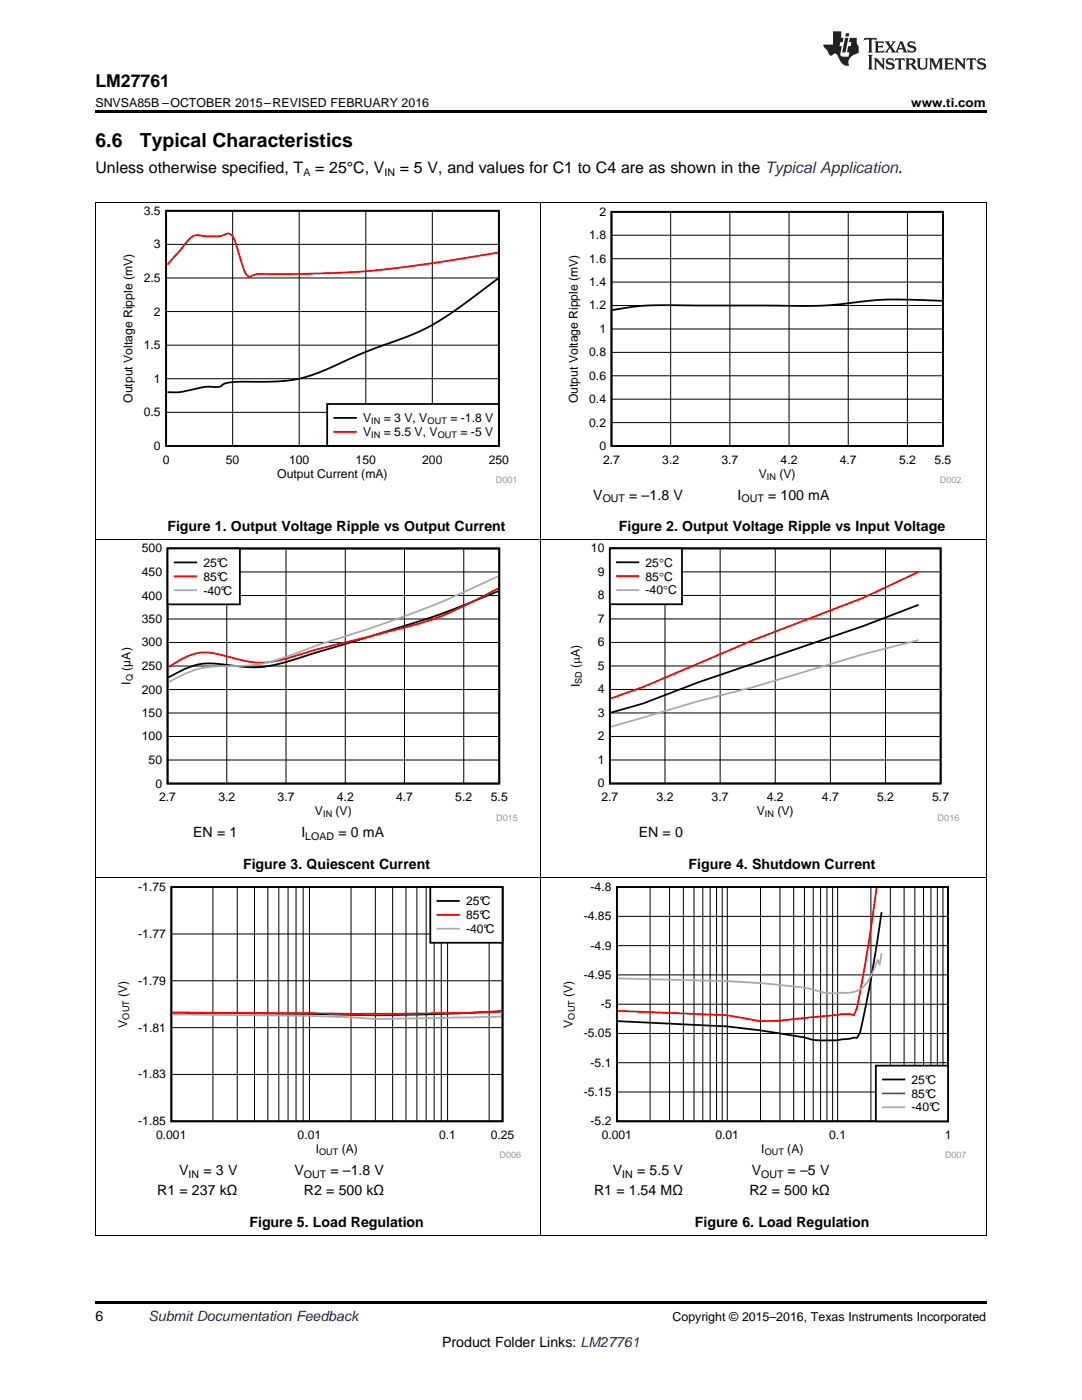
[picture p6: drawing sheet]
<svg xmlns="http://www.w3.org/2000/svg" width="216mm" height="279mm" viewBox="0 0 216 279" stroke-linecap="round" stroke-linejoin="round" font-family="sans-serif">
<path d="M19 259.7h177.8v.5h-177.8z" fill="#000"/>
<path d="M19.1 175.2v71.4M107.9 175.2v71.4M196.8 175.2v71.4M19 246.5h177.8" fill="none" stroke="#000" stroke-width=".2"/>
<path d="M23 176.1h80.9v55.1h-80.9z" fill-rule="evenodd" fill="#fff"/>
<path d="M34.2 177h66.1v46.8h-66.1zM100.1 201.8l-8.6 .4-10.5 .3a239.9 239.9 0 0 1-19.3-.2l-27.3-.2" fill="none" stroke="#000" stroke-width=".35"/>
<g fill="none" stroke="#000" stroke-width=".2">
<path d="M42.5 177v46.8M47.3 177v46.8M50.8 177v46.8M53.4 177v46.8M55.6 177v46.8M57.5 177v46.8M59.1 177v46.8M60.5 177v46.8M61.7 177v46.8M70 177v46.8M74.9 177v46.8M78.3 177v46.8"/>
<path d="M81 177v46.8M83.2 177v46.8M85 177v46.8M86.6 177v46.8M88.1 177v46.8M89.3 177v46.8M97.6 177v46.8M34.2 195.7h66.1M34.2 186.4h66.1M34.2 214.4h66.1M34.2 205.1h66.1"/>
</g>
<path d="M100.1 201.9l-10.8 .3-11 .1-43.9-.2" fill="none" stroke="#f00" stroke-width=".35"/>
<path d="M34.4 202.5l27.3 .2 8.3 .3 4.9 .4 25.2-.5" fill="none" stroke="#aaa" stroke-width=".35"/>
<path d="M85.9 177h14.4v11.1h-14.4z" fill-rule="evenodd" fill="#fff"/>
<path d="M85.9 177h14.4v11.1h-14.4zM87.3 179.8h4.3" fill="none" stroke="#000" stroke-width=".35"/>
<path d="M87.3 182.6h4.3" fill="none" stroke="#f00" stroke-width=".35"/>
<path d="M87.3 185.3h4.3" fill="none" stroke="#aaa" stroke-width=".35"/>
<path d="M111.9 176.1h80.9v55.1h-80.9z" fill-rule="evenodd" fill="#fff"/>
<path d="M123.1 177h66.1v46.8h-66.1zM175.9 182a304.1 304.1 0 0 1-4.3 24l-.6 1.1h-.6a23.5 23.5 0 0 1-8.1 .4l-1.8-.5-8.7-1.4-6.7-.8-21.8-1" fill="none" stroke="#000" stroke-width=".35"/>
<g fill="none" stroke="#000" stroke-width=".2">
<path d="M129.7 177v46.8M133.6 177v46.8M136.4 177v46.8M138.5 177v46.8M140.2 177v46.8M141.7 177v46.8M143 177v46.8M144.1 177v46.8M145.1 177v46.8M151.8 177v46.8M155.6 177v46.8M158.4 177v46.8"/>
<path d="M160.5 177v46.8M162.3 177v46.8M163.7 177v46.8M165 177v46.8M166.1 177v46.8M167.1 177v46.8M173.8 177v46.8M177.7 177v46.8M180.4 177v46.8M182.5 177v46.8M184.3 177v46.8M185.8 177v46.8"/>
<path d="M187 177v46.8M188.2 177v46.8M123.1 194.6h66.1M123.1 188.7h66.1M123.1 182.9h66.1M123.1 217.9h66.1M123.1 212.1h66.1M123.1 206.3h66.1M123.1 200.4h66.1"/>
</g>
<path d="M174.9 177.2a345.2 345.2 0 0 1-3.9 23.9l-.6 1.5-.7-.2h-1.6l-12.5 1.3-3.8 .1-6.7-1.2-21.8-.9" fill="none" stroke="#f00" stroke-width=".35"/>
<path d="M175.9 190.2l-.4 2.3-.4-.9-.4 1.1a9.3 9.3 0 0 1-3.1 4.8 5.7 5.7 0 0 1-3.5 .6 11 11 0 0 1-5.8-.6l-1.8-.4a192.4 192.4 0 0 0-15.4-1.3l-21.8-.5" fill="none" stroke="#aaa" stroke-width=".35"/>
<path d="M174.8 212.7h14.4v11.1h-14.4z" fill-rule="evenodd" fill="#fff"/>
<path d="M174.8 212.7h14.4v11.1h-14.4zM176.2 215.4h4.3" fill="none" stroke="#000" stroke-width=".35"/>
<path d="M176.2 218.2h4.3" fill="none" stroke="#f00" stroke-width=".35"/>
<path d="M176.2 221h4.3" fill="none" stroke="#aaa" stroke-width=".35"/>
<path d="M19.1 107.8v67.4M107.9 107.8v67.4M196.8 107.8v67.4M19 175.1h177.8" fill="none" stroke="#000" stroke-width=".2"/>
<path d="M23.7 108.6h79.6v55.2h-79.6z" fill-rule="evenodd" fill="#fff"/>
<path d="M33.4 109.5h66.2v46.9h-66.2zM99.4 118a192.4 192.4 0 0 1-25.8 9.1l-10.6 3.2a47.7 47.7 0 0 1-11.9 2.9l-2.5-.1-3.7-.5a14 14 0 0 0-10.6 2.2l-.7 .4" fill="none" stroke="#000" stroke-width=".35"/>
<g fill="none" stroke="#000" stroke-width=".2">
<path d="M33.4 118.8h66.2M33.4 114.1h66.2M45.3 109.5v46.9M57.1 109.5v46.9M68.9 109.5v46.9M80.7 109.5v46.9M92.5 109.5v46.9M33.4 137.6h66.2M33.4 132.9h66.2M33.4 128.2h66.2M33.4 123.5h66.2M33.4 151.7h66.2"/>
<path d="M33.4 147h66.2M33.4 142.3h66.2"/>
</g>
<path d="M99.4 117.4l-2.4 1.3a65.5 65.5 0 0 1-19.8 7.4l-1.2 .3a342.6 342.6 0 0 0-20.1 5.3 16.4 16.4 0 0 1-9.8-.5l-1.2-.3a10.2 10.2 0 0 0-7.1-.1l-4.2 2.3" fill="none" stroke="#f00" stroke-width=".35"/>
<path d="M99.4 115a228 228 0 0 1-35.2 13.5l-2.4 .8a45.6 45.6 0 0 1-11.9 3.5l-1.3 .1a43.6 43.6 0 0 0-9 .6 33.8 33.8 0 0 0-6 2.6" fill="none" stroke="#aaa" stroke-width=".35"/>
<path d="M33.4 109.5h14.5v11.1h-14.5z" fill-rule="evenodd" fill="#fff"/>
<path d="M33.4 109.5h14.5v11.1h-14.5zM34.9 112.2h4.2" fill="none" stroke="#000" stroke-width=".35"/>
<path d="M34.9 115h4.2" fill="none" stroke="#f00" stroke-width=".35"/>
<path d="M34.9 117.8h4.2" fill="none" stroke="#aaa" stroke-width=".35"/>
<path d="M113.3 108.5h78.1v55.3h-78.1z" fill-rule="evenodd" fill="#fff"/>
<path d="M121.7 109.4h66v47h-66zM183.3 120.7l-11 4.2-33 11.3-11 4.2-6.4 1.8" fill="none" stroke="#000" stroke-width=".35"/>
<g fill="none" stroke="#000" stroke-width=".2">
<path d="M121.7 118.8h66M121.7 114.1h66M132.7 109.4v47M143.7 109.4v47M154.7 109.4v47M165.7 109.4v47M176.7 109.4v47M121.7 137.6h66M121.7 132.9h66M121.7 128.2h66M121.7 123.5h66M121.7 151.7h66"/>
<path d="M121.7 147h66M121.7 142.3h66"/>
</g>
<path d="M183.3 114.1l-11 5.2-22 8.4-22 9.4-6.4 2.3" fill="none" stroke="#f00" stroke-width=".35"/>
<path d="M183.3 127.7l-11 2.9-22 6.5-11 2.8-17.4 5.2" fill="none" stroke="#aaa" stroke-width=".35"/>
<path d="M121.7 109.4h14.4v11.2h-14.4z" fill-rule="evenodd" fill="#fff"/>
<path d="M121.7 109.4h14.4v11.2h-14.4zM123.1 112.2h4.3" fill="none" stroke="#000" stroke-width=".35"/>
<path d="M123.1 115h4.3" fill="none" stroke="#f00" stroke-width=".35"/>
<path d="M123.1 117.8h4.3" fill="none" stroke="#aaa" stroke-width=".35"/>
<path d="M19.1 40.4v67.4M107.9 40.4v67.4M196.8 40.4v67.4M19 107.8h177.8" fill="none" stroke="#000" stroke-width=".2"/>
<path d="M24.1 41.1h78.8v55.3h-78.8z" fill-rule="evenodd" fill="#fff"/>
<path d="M33.1 42.1h66.4v46.9h-66.4zM99.4 55.6l-1.7 1.2a80.1 80.1 0 0 1-14.1 9.4l-4 1.6a115.9 115.9 0 0 0-14.6 6 26.7 26.7 0 0 1-12.6 2.4l-6 .1a2.99 2.99 0 0 0-2.4 .8l-.5 .1a23.5 23.5 0 0 0-7.4 1l-2.7 .1" fill="none" stroke="#000" stroke-width=".36"/>
<path d="M33.1 55.5h66.5M33.1 48.8h66.5M46.4 42.1v46.9M59.7 42.1v46.9M73 42.1v46.9M86.3 42.1v46.9M33.1 75.6h66.5M33.1 68.9h66.5M33.1 62.2h66.5M33.1 82.3h66.5" fill="none" stroke="#000" stroke-width=".2"/>
<path d="M99.4 50.4l-.7 .1a269.9 269.9 0 0 1-29.9 3.9l-13.7 .3a15.3 15.3 0 0 0-4.6 .2l-.4 .2a.54 .54 0 0 1-.8-.1 20.8 20.8 0 0 1-2.1-5.9 4.2 4.2 0 0 0-1.3-2.4l-.5-.1-1.6 .6-3.2-.1a2.71 2.71 0 0 0-3.5 1.4l-3.7 4.3" fill="none" stroke="#f00" stroke-width=".36"/>
<path d="M65.3 80.6h34.2v8.4h-34.2z" fill-rule="evenodd" fill="#fff"/>
<path d="M65.3 80.6h34.2v8.4h-34.2zM66.7 83.4h4.3" fill="none" stroke="#000" stroke-width=".36"/>
<path d="M66.7 86.2h4.3" fill="none" stroke="#f00" stroke-width=".36"/>
<path d="M113 41.3h78.8v55.1h-78.8z" fill-rule="evenodd" fill="#fff"/>
<path d="M122 42.3h66.2v46.7h-66.2zM188 60a88.2 88.2 0 0 0-21.1 .8l-5.9 .3-25-.2a55.5 55.5 0 0 0-13.8 1" fill="none" stroke="#000" stroke-width=".35"/>
<g fill="none" stroke="#000" stroke-width=".2">
<path d="M19 40.4h177.8M122 56.3h66.2M122 51.6h66.2M122 46.9h66.2M133.8 42.3v46.7M145.6 42.3v46.7M157.4 42.3v46.7M169.3 42.3v46.7M181.1 42.3v46.7M122 79.7h66.2M122 75h66.2M122 70.3h66.2"/>
<path d="M122 65.7h66.2M122 61h66.2M122 84.3h66.2"/>
</g>
<path d="M19 22h177.8v.5h-177.8z" fill="#000"/>
<g fill="#231f20">
<path d="M172.5 7.6l-.1 .5 .4-.2h.6v.1v2.1l-.2 .4h.9l-.2-.4v-2.1l.1-.1h.5l.5 .2-.2-.5zM174.5 8.3l.2 .3v1.5l-.2 .4h1.8l.2-.6a1.04 1.04 0 0 1-1.3 .2v-.7h.6l.3 .2v-.6l-.3 .2h-.6v-.6l.8-.1 .4 .3-.2-.5zM176.5 8.3l.9 1.1-.9 1.1h.8l-.2-.2 .4-.7 .5 .7-.2 .2h1.5l-.2-.2 .2-.4h.9l.1 .4-.2 .2h1l-.3-.3-.7-1.9h-.5l-.9 2-.8-1 .9-1h-.8l.1 .3-.4 .5-.3-.6 .1-.2zM179.7 8.6l.4 1h-.7zM181.3 8.4a.63 .63 0 0 0-.2 .7 .63 .63 0 0 0 .6 .4l.6 .2 .1 .2a.75 .75 0 0 1-.7 .4 .75 .75 0 0 1-.6-.5l.1 .7 .1-.1a1.11 1.11 0 0 0 1.5-.6 1.13 1.13 0 0 0-1.2-.8l-.1-.4a1.04 1.04 0 0 1 1.2 .2l-.2-.5-.2 .1-.4-.2zM173.2 10.9l.2 .4v2.2l-.2 .4h1l-.3-.4v-2.2l.3-.4zM174.3 11.6l.3 .4v1.5l-.3 .4h.8l-.2-.4v-1.3l1.5 1.7v-1.9l.2-.4h-.7l.2 .4v.9l-1.1-1.3zM177 11.8a.62 .62 0 0 0-.2 .7 .62 .62 0 0 0 .6 .4l.6 .1 .1 .3a.76 .76 0 0 1-.7 .3 .76 .76 0 0 1-.7-.4l.2 .7 .1-.1a1.11 1.11 0 0 0 1.5-.6 1.13 1.13 0 0 0-1.2-.8l-.1-.4a1.04 1.04 0 0 1 1.2 .2l-.2-.6-.2 .1-.5-.1zM178.7 11.6l-.2 .6a.61 .61 0 0 1 .8-.3v1.6l-.2 .4h.9l-.2-.4v-1.6a.63 .63 0 0 1 .7 .3l-.1-.6zM180.6 11.6l.3 .4v1.5l-.3 .4h1l-.2-.2-.1-.8 .6 .2a.76 .76 0 0 0 1.2 .7l-1-1a.58 .58 0 0 0 .6-.5 .58 .58 0 0 0-.5-.6zM181.4 11.9h.1a.45 .45 0 0 1 .5 .1 .45 .45 0 0 1 .1 .5l-.8 .2zM182.9 11.6l.2 .2a2.17 2.17 0 0 0 .3 1.9 .99 .99 0 0 0 1.6-.6v-1.1l.2-.4h-.7l.2 .2a1.92 1.92 0 0 1-.2 1.8 .6 .6 0 0 1-.9-.5v-1.1l.2-.4zM185.4 11.6l.2 .4v1.5l-.2 .4h.7l-.2-.4v-1.4l.8 1.8 .8-1.8v1.4l-.2 .4h.9l-.2-.4v-1.5l.2-.4h-.8l-.6 1.5-.6-1.5zM188.4 11.6l.2 .4v1.5l-.2 .4h1.8l.1-.6a1.04 1.04 0 0 1-1.2 .1v-.6h.5l.4 .2v-.6l-.4 .2h-.5v-.7h.8l.3 .3-.1-.6zM190.5 11.6l.2 .4v1.5l-.2 .4h.7l-.2-.4v-1.3l1.5 1.7v-1.9l.2-.4h-.7l.2 .4v.9l-1.1-1.3zM192.9 11.6l-.1 .6a.61 .61 0 0 1 .7-.3l.1 1.6-.3 .4h1l-.3-.4 .1-1.6a.63 .63 0 0 1 .7 .3l-.1-.6zM195.2 11.8a.62 .62 0 0 0-.2 .7 .62 .62 0 0 0 .6 .4l.6 .1 .1 .3a.76 .76 0 0 1-.7 .3 .76 .76 0 0 1-.6-.4l.1 .7 .1-.1a1.11 1.11 0 0 0 1.6-.6 1.13 1.13 0 0 0-1.3-.8l-.1-.4a1.04 1.04 0 0 1 1.2 .2l-.1-.6-.2 .1-.5-.1z"/>
<path d="M166.2 6.3v2.6h-1.9v.4l.8 .9a.91 .91 0 0 0 1 .8 .56 .56 0 0 1 .5-.3 .56 .56 0 0 1 .5 .3l.4 .8a1.53 1.53 0 0 0 1.9 1.2 1.54 1.54 0 0 1 1-2.1l.9-.3v-1.4a1.52 1.52 0 0 1-.4-1.6h-1.3l-.2 .8h.5l-.2 .8h-.5l-.1 1v.2l.4 .1-.2 .8a1.93 1.93 0 0 1-1.6-.3l.3-1.8h-.5l.2-.8h.4l.2-.8h-.4v-1.3zM168.6 7.6l-.6 2.9h.7l.6-2.9zM168.8 6.6l-.1 .7h.6l.2-.7z"/>
</g>
<g font-size="3.9">
<text x="19" y="29.3">6.6</text>
<text x="27.9" y="29.3">Typical Characteristics</text>
</g>
<text font-size="3.5" x="19" y="17.3">LM27761</text>
<g font-size="3.2">
<text x="19" y="34.4">Unless otherwise specified, T</text>
<text x="62.9" y="34.4">= 25°C, V</text>
<text x="79.8" y="34.4">= 5 V, and values for C1 to C4 are as shown in the Typical Application.</text>
</g>
<g font-size="2.8">
<text x="118.4" y="99.7">V</text>
<text x="125.6" y="99.7">= –1.8 V</text>
<text x="147.2" y="99.7">I</text>
<text x="153.2" y="99.7">= 100 mA</text>
<text x="33.4" y="106">Figure 1. Output Voltage Ripple vs Output Current</text>
<text x="123.5" y="106">Figure 2. Output Voltage Ripple vs Input Voltage</text>
<text x="38.6" y="167.1">EN = 1</text>
<text x="60.1" y="167.1">I</text>
<text x="67.5" y="167.1">= 0 mA</text>
<text x="127.5" y="167.1">EN = 0</text>
<text x="48.5" y="173.4">Figure 3. Quiescent Current</text>
<text x="137.4" y="173.4">Figure 4. Shutdown Current</text>
<text x="31.4" y="238.4">R1 = 237 kΩ</text>
<text x="35.8" y="234.5">V</text>
<text x="40.6" y="234.5">= 3 V</text>
<text x="58.8" y="234.5">V</text>
<text x="60.6" y="238.4">R2 = 500 kΩ</text>
<text x="65.9" y="234.5">= –1.8 V</text>
<text x="118.5" y="238.4">R1 = 1.54 MΩ</text>
<text x="122.3" y="234.5">V</text>
<text x="127.1" y="234.5">= 5.5 V</text>
<text x="149.5" y="238.4">R2 = 500 kΩ</text>
<text x="150" y="234.5">V</text>
<text x="157.2" y="234.5">= –5 V</text>
<text x="49.8" y="244.8">Figure 5. Load Regulation</text>
<text x="138.7" y="244.8">Figure 6. Load Regulation</text>
<text x="19" y="263.6">6</text>
<text x="88.2" y="268.9">Product Folder Links: LM27761</text>
</g>
<text font-size="2.8" fill="#0000c8" x="29.6" y="263.6">Submit Documentation Feedback</text>
<g font-size="2.5">
<text x="19" y="21.4">SNVSA85B –OCTOBER 2015–REVISED FEBRUARY 2016</text>
<text x="181.8" y="21.4">www.ti.com</text>
<text x="134.2" y="263.6">Copyright © 2015–2016, Texas Instruments Incorporated</text>
</g>
<g font-size="2.4">
<text x="28.7" y="42.9">3.5</text>
<text x="117.6" y="47.7">1.8</text>
<text x="119.6" y="43.1">2</text>
<text x="30.7" y="49.6">3</text>
<text x="117.6" y="52.4">1.6</text>
<text x="28.7" y="56.3">2.5</text>
<text x="117.6" y="57.1">1.4</text>
<text x="30.7" y="63">2</text>
<text x="117.6" y="61.8">1.2</text>
<text x="28.7" y="69.7">1.5</text>
<text x="117.6" y="71.1">0.8</text>
<text x="119.6" y="66.4">1</text>
<text x="30.7" y="76.4">1</text>
<text x="117.6" y="75.8">0.6</text>
<text x="26.4" y="80.4" transform="rotate(-90 26.4 80.4)">Output Voltage Ripple (mV)</text>
<text x="28.7" y="83.1">0.5</text>
<text x="115.3" y="80.5" transform="rotate(-90 115.3 80.5)">Output Voltage Ripple (mV)</text>
<text x="117.6" y="80.5">0.4</text>
<text x="30.7" y="89.8">0</text>
<text x="72.4" y="84.3">V</text>
<text x="72.4" y="87">V</text>
<text x="76.6" y="84.3">= 3 V, V</text>
<text x="76.6" y="87">= 5.5 V, V</text>
<text x="89.9" y="84.3">= -1.8 V</text>
<text x="91.9" y="87">= -5 V</text>
<text x="117.6" y="85.1">0.2</text>
<text x="119.6" y="89.8">0</text>
<text x="32.5" y="92.6">0</text>
<text x="45.1" y="92.6">50</text>
<text x="55.3" y="95.3">Output Current (mA)</text>
<text x="57.7" y="92.6">100</text>
<text x="71" y="92.6">150</text>
<text x="84.2" y="92.6">200</text>
<text x="97.5" y="92.6">250</text>
<text x="120.3" y="92.6">2.7</text>
<text x="132.1" y="92.6">3.2</text>
<text x="144" y="92.6">3.7</text>
<text x="151.4" y="95.4">V</text>
<text x="155.5" y="95.4">(V)</text>
<text x="155.8" y="92.6">4.2</text>
<text x="167.6" y="92.6">4.7</text>
<text x="179.4" y="92.6">5.2</text>
<text x="186.5" y="92.6">5.5</text>
<text x="28.3" y="110.3">500</text>
<text x="40.6" y="113.1">25°C</text>
<text x="117.9" y="110.2">10</text>
<text x="128.8" y="113.1">25qC</text>
<text x="28.3" y="119.6">400</text>
<text x="28.3" y="114.9">450</text>
<text x="40.6" y="115.9">85°C</text>
<text x="40.6" y="118.7">-40°C</text>
<text x="119.3" y="119.6">8</text>
<text x="119.3" y="114.9">9</text>
<text x="128.8" y="115.9">85qC</text>
<text x="128.8" y="118.6">-40q</text>
<text x="133.3" y="118.6">C</text>
<text x="28.3" y="124.3">350</text>
<text x="119.3" y="124.3">7</text>
<text x="28.3" y="129">300</text>
<text x="119.3" y="129">6</text>
<text x="26.1" y="136.6" transform="rotate(-90 26.1 136.6)">I</text>
<text x="26.1" y="133.8" transform="rotate(-90 26.1 133.8)">(µA)</text>
<text x="28.3" y="133.7">250</text>
<text x="115.7" y="137.2" transform="rotate(-90 115.7 137.2)">I</text>
<text x="115.7" y="133.3" transform="rotate(-90 115.7 133.3)">(PA)</text>
<text x="119.3" y="133.7">5</text>
<text x="28.3" y="143.1">150</text>
<text x="28.3" y="138.4">200</text>
<text x="119.3" y="143.1">3</text>
<text x="119.3" y="138.4">4</text>
<text x="28.3" y="147.8">100</text>
<text x="119.3" y="147.8">2</text>
<text x="29.7" y="152.5">50</text>
<text x="119.3" y="152.5">1</text>
<text x="31" y="157.2">0</text>
<text x="31.8" y="159.9">2.7</text>
<text x="43.6" y="159.9">3.2</text>
<text x="55.4" y="159.9">3.7</text>
<text x="67.2" y="159.9">4.2</text>
<text x="79" y="159.9">4.7</text>
<text x="90.9" y="159.9">5.2</text>
<text x="97.9" y="159.9">5.5</text>
<text x="119.3" y="157.2">0</text>
<text x="120" y="159.9">2.7</text>
<text x="131" y="159.9">3.2</text>
<text x="142" y="159.9">3.7</text>
<text x="153" y="159.9">4.2</text>
<text x="164" y="159.9">4.7</text>
<text x="175" y="159.9">5.2</text>
<text x="186" y="159.9">5.7</text>
<text x="62.8" y="162.7">V</text>
<text x="67" y="162.7">(V)</text>
<text x="151" y="162.7">V</text>
<text x="155.1" y="162.7">(V)</text>
<text x="27.6" y="177.8">-1.75</text>
<text x="117.8" y="177.8">-4.8</text>
<text x="93" y="180.7">25°C</text>
<text x="93" y="183.4">85°C</text>
<text x="116.5" y="183.7">-4.85</text>
<text x="27.6" y="187.2">-1.77</text>
<text x="93" y="186.2">-40°C</text>
<text x="117.8" y="189.5">-4.9</text>
<text x="27.6" y="196.5">-1.79</text>
<text x="116.5" y="195.4">-4.95</text>
<text x="25.4" y="199" transform="rotate(-90 25.4 199)">(V)</text>
<text x="114.3" y="199" transform="rotate(-90 114.3 199)">(V)</text>
<text x="119.9" y="201.2">-5</text>
<text x="25.4" y="205.1" transform="rotate(-90 25.4 205.1)">V</text>
<text x="27.6" y="205.9">-1.81</text>
<text x="114.3" y="205.1" transform="rotate(-90 114.3 205.1)">V</text>
<text x="116.5" y="207">-5.05</text>
<text x="27.6" y="215.2">-1.83</text>
<text x="117.8" y="212.9">-5.1</text>
<text x="116.5" y="218.7">-5.15</text>
<text x="181.9" y="216.3">25°C</text>
<text x="181.9" y="219.1">85°C</text>
<text x="181.9" y="221.8">-40°C</text>
<text x="27.6" y="224.6">-1.85</text>
<text x="31.2" y="227.3">0.001</text>
<text x="59.4" y="227.3">0.01</text>
<text x="87.6" y="227.3">0.1</text>
<text x="97.9" y="227.3">0.25</text>
<text x="117.8" y="224.6">-5.2</text>
<text x="120.1" y="227.3">0.001</text>
<text x="142.8" y="227.3">0.01</text>
<text x="165.5" y="227.3">0.1</text>
<text x="188.5" y="227.3">1</text>
<text x="63" y="230.1">I</text>
<text x="68.2" y="230.1">(A)</text>
<text x="151.9" y="230.1">I</text>
<text x="157.1" y="230.1">(A)</text>
</g>
<g font-size="2.1">
<text x="60.5" y="35.1">A</text>
<text x="76.7" y="35.1">IN</text>
<text x="120.3" y="100.3">OUT</text>
<text x="148" y="100.3">OUT</text>
<text x="60.9" y="167.6">LOAD</text>
<text x="37.6" y="235">IN</text>
<text x="60.6" y="235">OUT</text>
<text x="124.2" y="235">IN</text>
<text x="151.9" y="235">OUT</text>
</g>
<g font-size="1.8">
<text x="74.1" y="84.7">IN</text>
<text x="74.1" y="87.5">IN</text>
<text x="85.3" y="84.7">OUT</text>
<text x="87.4" y="87.5">OUT</text>
<text x="153" y="95.8">IN</text>
<text x="26.5" y="135.9" transform="rotate(-90 26.5 135.9)">Q</text>
<text x="116.1" y="136.5" transform="rotate(-90 116.1 136.5)">SD</text>
<text x="64.5" y="163.1">IN</text>
<text x="152.6" y="163.1">IN</text>
<text x="25.8" y="203.5" transform="rotate(-90 25.8 203.5)">OUT</text>
<text x="114.7" y="203.5" transform="rotate(-90 114.7 203.5)">OUT</text>
<text x="63.7" y="230.5">OUT</text>
<text x="152.6" y="230.5">OUT</text>
</g>
<g font-size="1.8" fill="#999">
<text x="98.9" y="96.4">D001</text>
<text x="187.5" y="96.4">D002</text>
<text x="99" y="163.8">D015</text>
<text x="187.1" y="163.8">D016</text>
<text x="99.7" y="231.2">D006</text>
<text x="188.6" y="231.2">D007</text>
</g>
</svg>
